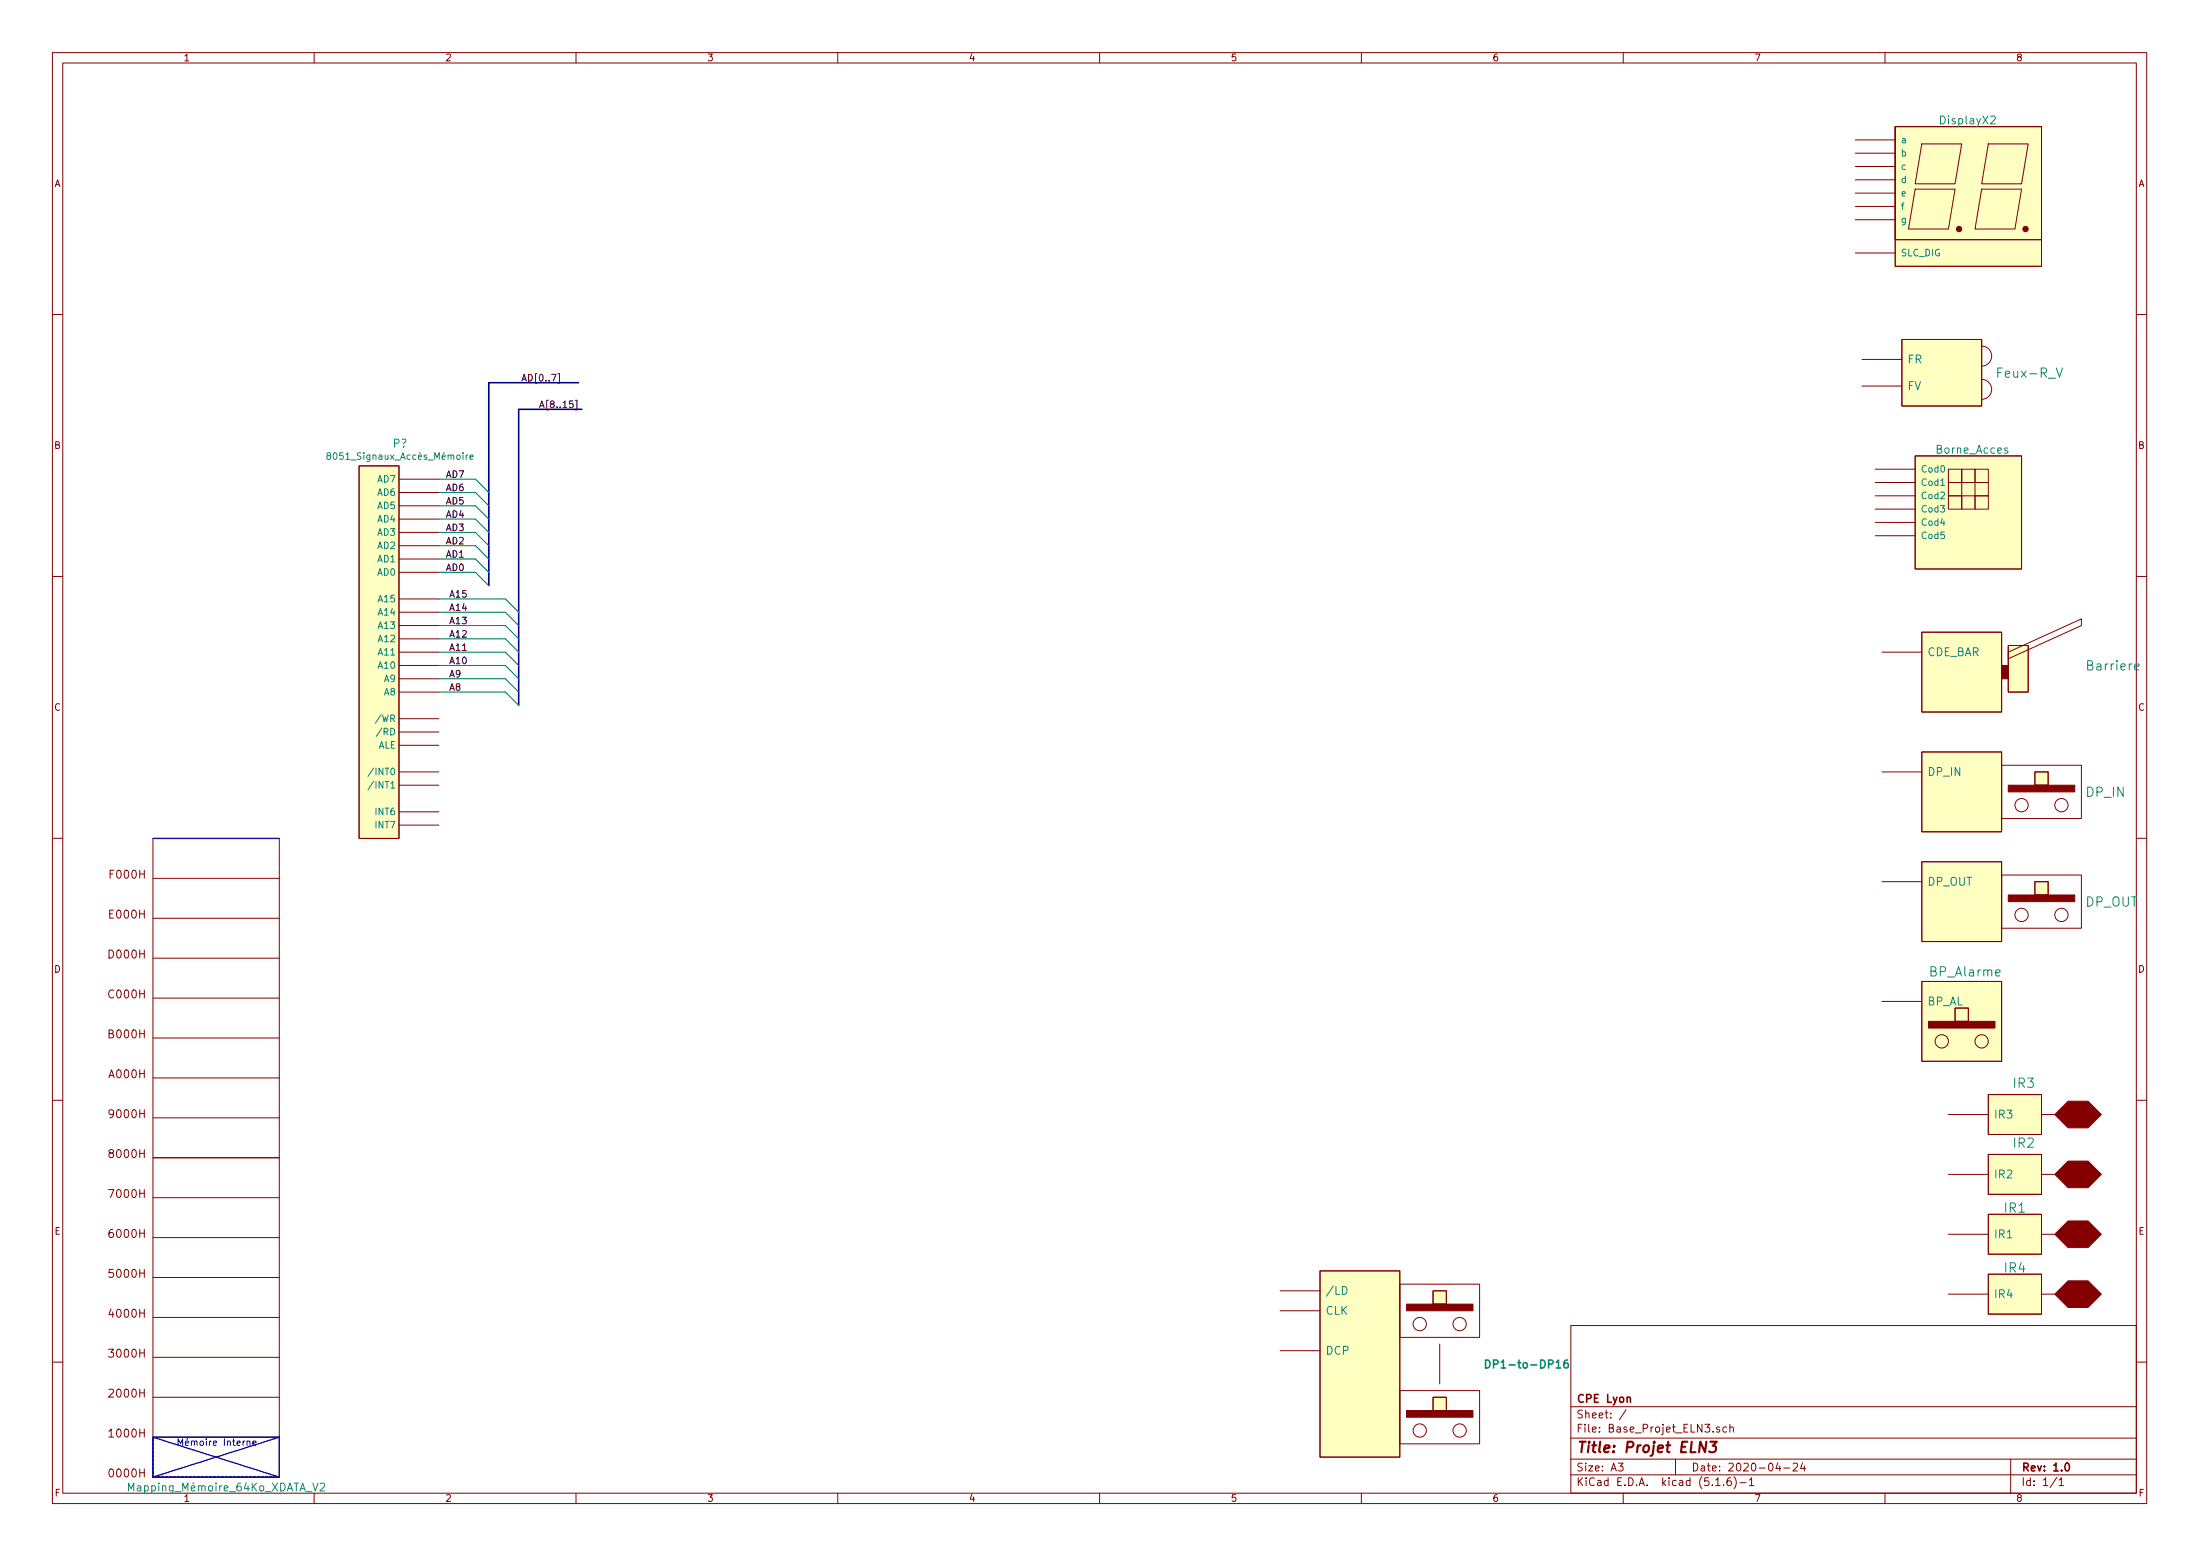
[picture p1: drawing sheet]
<svg xmlns="http://www.w3.org/2000/svg" width="420mm" height="297mm" viewBox="0 0 420 297" stroke-linecap="round" stroke-linejoin="round" font-family="sans-serif">
<g fill="none" stroke="#840000" stroke-width=".19">
<path d="M10 10h400v277h-400zM12 12h396v273.1h-396zM60 10v2M110 10v2M160 10v2M210 10v2M260 10v2M310 10v2M360 10v2M354.3 26.7h7.6M354.3 29.2h7.6M354.3 31.8h7.6"/>
<path d="M354.3 34.3h7.6M354.3 36.9h7.6M354.3 39.4h7.6M361.9 24.2h28v26.6h-28zM361.9 24.2h28v21.6h-28zM365.8 36.1h7.6l-1.3 7.6h-7.6zM367 27.5h7.6l-1.2 7.6h-7.6zM378.5 36.1h7.6l-1.3 7.6h-7.6zM379.7 27.5h7.6l-1.2 7.6h-7.6zM354.3 41.9h7.6M354.3 48.3h7.6M10 60h2"/>
<path d="M355.6 68.6h7.6M355.6 73.7h7.6M363.2 64.8h15.3v12.7h-15.3zM378.5 72.4a1.9 1.9 0 0 1 1.9 1.9 1.9 1.9 0 0 1-1.9 1.9M378.5 66.1a1.9 1.9 0 0 1 1.9 1.9 1.9 1.9 0 0 1-1.9 1.9M408 60h2M68.6 88.9h7.6v71.2h-7.6zM76.2 99.1h7.6M76.2 96.6h7.6M76.2 94h7.6M76.2 91.5h7.6M358.1 89.6h7.7"/>
<path d="M358.1 92.1h7.7M358.1 94.7h7.7M358.1 97.2h7.7M358.1 99.7h7.7M365.8 87h20.3v21.6h-20.3zM372.1 94.7h2.5v2.5h-2.5zM372.1 92.1h2.5v2.6h-2.5zM372.1 89.6h2.5v2.5h-2.5zM374.6 94.7h2.6v2.5h-2.6zM374.6 89.6h2.6v2.5h-2.6zM377.2 94.7h2.5v2.5h-2.5zM377.2 92.1h2.5v2.6h-2.5z"/>
<path d="M377.2 89.6h2.5v2.5h-2.5zM10 110h2M76.2 119.4h7.6M76.2 116.9h7.6M76.2 114.3h7.6M76.2 109.3h7.6M76.2 106.7h7.6M76.2 104.2h7.6M76.2 101.6h7.6M358.1 102.3h7.7M368.3 111.2h.1M408 110h2"/>
<path d="M76.2 132.1h7.6M76.2 129.6h7.6M76.2 127h7.6M76.2 124.5h7.6M76.2 122h7.6M76.2 139.7h7.6M76.2 137.2h7.6M359.4 124.5h7.6M367 120.7h15.3v15.2h-15.3zM383.5 123.2h3.8v8.9h-3.8zM383.5 124.5l14-6.4v1.3l-14 6.4zM76.2 147.4h7.6"/>
<path d="M76.2 149.9h7.6M76.2 142.3h7.6M76.2 155h7.6M76.2 157.5h7.6M359.4 147.4h7.6M367 143.5h15.3v15.3h-15.3zM382.3 146.1h15.2v10.1h-15.2zM388.6 147.4h2.6v2.5h-2.6zM10 160h2M29.2 160.1h24.1v60.9h-24.1zM29.2 175.3h24.1M29.2 167.7h24.1"/>
<path d="M359.4 168.3h7.6M367 164.5h15.3v15.2h-15.3zM382.3 167h15.2v10.2h-15.2zM388.6 168.3h2.6v2.6h-2.6zM408 160h2M29.2 190.5h24.1M29.2 182.9h24.1M29.2 198.2h24.1M359.4 191.2h7.6M367 187.4h15.3v15.2h-15.3zM373.4 192.4h2.5v2.6h-2.5zM10 210h2"/>
<path d="M29.2 205.8h24.1M29.2 213.4h24.1M372.1 212.8h7.6M379.7 209h10.2v7.6h-10.2zM389.9 212.8h2.5M408 210h2M29.2 221h24.1v61h-24.1zM29.2 236.3h24.1M29.2 228.6h24.1M372.1 235.6h7.6M372.1 224.2h7.6M379.7 231.8h10.2v7.6h-10.2z"/>
<path d="M379.7 220.4h10.2v7.6h-10.2zM389.9 235.6h2.5M389.9 224.2h2.5M29.2 259.1h24.1M29.2 251.5h24.1M29.2 243.9h24.1M244.5 246.4h7.6M244.5 250.2h7.6M244.5 257.8h7.6M252.1 242.6h15.2v35.6h-15.2zM267.3 245.1h15.3v10.2h-15.3zM273.7 246.4h2.5v2.6h-2.5z"/>
<path d="M275 256.6v7.6M300 253h108v32.1h-108zM372.1 247.1h7.6M379.7 243.2h10.2v7.7h-10.2zM389.9 247.1h2.5M10 260h2M29.2 274.4h24.1zM29.2 266.7h24.1M267.3 265.5h15.3v10.1h-15.3zM273.7 266.7h2.5v2.6h-2.5zM300 278.5h108M300 274.5h108"/>
<path d="M300 268.5h108M309 279.3h1l-.5 .6 .4 .1v.7l-.2 .1-.7-.1M310.5 269.1l-1.2 2M320 278.5v3M328.4 272.5a.37 .37 0 0 0-.6 .1l.1 .2 .5 .2v.1l-.2 .3-.4-.1M329.7 272.5l-.4-.1-.3 .3 .2 .6h.5M330.4 272.5h.1a.37 .37 0 0 1 .5 .1v.8M330.4 271.9v1.5M339.5 279.2l-.3 1.1h.9M339.9 279.8v1M342.5 279.5l.5-.2 .3 .2v.2l-.9 1.1h.9M344.2 279.2l-.3 1.1h.9"/>
<path d="M344.6 279.8v1M384 278.5v6.6M408 260h2M60 285.1v1.9M110 285.1v1.9M160 285.1v1.9M210 285.1v1.9M260 285.1v1.9M300 281.5h108M310 285.1v1.9M327.7 283.6h.8M329.2 283.5v.1"/>
<path d="M330.5 282.1a.59 .59 0 0 0-.7 .6l.1 .8 .5 .1 .2-.1 .1-.5-.2-.3h-.4l-.3 .3M331.2 281.9a1.71 1.71 0 0 1 0 2.3M332.3 283h1.2M334.1 282.5l.4-.4v1.5M334.1 283.6h.8M340.7 280.2h1.1M360 285.1v1.9M392.8 282l-1.3 2M393.2 282.5l.5-.4v1.5M393.2 283.6h.9"/>
<circle cx="386.1" cy="153.7" r="1.27"/>
<circle cx="393.7" cy="153.7" r="1.27"/>
<circle cx="386.1" cy="174.7" r="1.27"/>
<circle cx="393.7" cy="174.7" r="1.27"/>
<circle cx="370.8" cy="198.8" r="1.27"/>
<circle cx="378.5" cy="198.8" r="1.27"/>
<circle cx="271.1" cy="252.8" r="1.27"/>
<circle cx="278.8" cy="252.8" r="1.27"/>
<circle cx="271.1" cy="273.1" r="1.27"/>
<circle cx="278.8" cy="273.1" r="1.27"/>
</g>
<path d="M394.5 279.5l.2-.2a.81 .81 0 0 1 .6 .6 .81 .81 0 0 1-.3 .8l-.1 .1a.79 .79 0 0 1-.4-1.3z" fill="none" stroke="#840000" stroke-width=".3"/>
<path d="M325.9 275.2l-.3 2-.9-2-.2 2M326.6 275.2h1.3l-.8 .8h.3l.3 .2v.6l-.1 .2-.3 .2h-.6l-.3-.2" fill="none" stroke="#840000" stroke-width=".41"/>
<g fill="#ffffc2" stroke="#ffffc2" stroke-width=".19">
<path d="M68.6 88.9h7.6v71.2h-7.6z"/>
<path d="M367 120.7h15.3v15.2h-15.3z"/>
<path d="M383.5 123.2h3.8v8.9h-3.8z"/>
<path d="M363.2 64.8h15.3v12.7h-15.3z"/>
<path d="M252.1 242.6h15.2v35.6h-15.2z"/>
<path d="M273.7 246.4h2.5v2.6h-2.5z"/>
<path d="M273.7 266.7h2.5v2.6h-2.5z"/>
<path d="M379.7 243.2h10.2v7.7h-10.2z"/>
<path d="M379.7 209h10.2v7.6h-10.2z"/>
<path d="M379.7 231.8h10.2v7.6h-10.2z"/>
<path d="M367 164.5h15.3v15.2h-15.3z"/>
<path d="M388.6 168.3h2.6v2.6h-2.6z"/>
<path d="M367 143.5h15.3v15.3h-15.3z"/>
<path d="M388.6 147.4h2.6v2.5h-2.6z"/>
<path d="M367 187.4h15.3v15.2h-15.3z"/>
<path d="M373.4 192.4h2.5v2.6h-2.5z"/>
<path d="M365.8 87h20.3v21.6h-20.3z"/>
<path d="M361.9 24.2h28v26.6h-28z"/>
<path d="M361.9 24.2h28v21.6h-28z"/>
<path d="M379.7 220.4h10.2v7.6h-10.2z"/>
</g>
<g fill="none" stroke="#008484" stroke-width=".19">
<path d="M380.2 22.3l.6-.2 .2 .2 .1 .3-1 1.1h1M392.7 70.2l.6 1.8 .6-1.8M62.7 87l-.2-.1v-.4l.4-.1 .2 .1v.4l-.6 .1-.1 .2v.3l.3 .2h.2l.2-.2v-.4l-.2-.1M89 86.9v.8M89.4 86.9l-.4 .2M89.8 87.3l.6-.1-.1-.3h-.4l-.1 .1v.6h.5M370.7 92.7h.7M383.4 85.6a.37 .37 0 0 0-.6 .1l.1 .2 .6 .3-.2 .3-.5-.1M72.9 139l-1 1.6M407.7 127.3l.8-.2-.1-.3-.5-.1-.2 .3 .1 .8h.6M71.4 146.6l-1.1 1.6M71.4 149.1l-1.1 1.7"/>
<path d="M256.4 245.6a.77 .77 0 0 1 .9 .7 .77 .77 0 0 1-.9 .8zM59.7 283.1l.5 1.5 .5-1.5M61.2 283.3l.5-.2 .3 .2v.3l-.9 1h.9"/>
</g>
<g fill="#840000" stroke="#840000" stroke-width=".19">
<path d="M382.3 127h1.2v2.6h-1.2z"/>
<path d="M268.6 249h12.7v1.2h-12.7z"/>
<path d="M268.6 269.3h12.7v1.2h-12.7z"/>
<path d="M395 244.5h3.8l2.5 2.6-2.5 2.5h-3.8l-2.6-2.5z"/>
<path d="M395 210.2h3.8l2.5 2.6-2.5 2.5h-3.8l-2.6-2.5z"/>
<path d="M395 233.1h3.8l2.5 2.5-2.5 2.6h-3.8l-2.6-2.6z"/>
<path d="M383.5 170.9h12.7v1.2h-12.7z"/>
<path d="M383.5 149.9h12.7v1.3h-12.7z"/>
<path d="M368.3 195h12.7v1.3h-12.7z"/>
<path d="M395 221.7h3.8l2.5 2.5-2.5 2.5h-3.8l-2.6-2.5z"/>
<circle cx="374.1" cy="43.7" r=".51"/>
<circle cx="386.8" cy="43.7" r=".51"/>
</g>
<path d="M283.7 259.6a.77 .77 0 0 1 .9 .8 .77 .77 0 0 1-.9 .7zM299.4 259.6l-.4 .1a.98 .98 0 0 0 0 1.4l.5-.1v-.7l-.5-.1-.3 .3" fill="none" stroke="#008484" stroke-width=".3"/>
<path d="M29.2 274.4h24.1M53.3 274.4v7.6M29.2 282v-7.6M53.3 282h-24.1" fill="none" stroke="#00f" stroke-width=".19" stroke-dasharray=".4 .4"/>
<path d="M29.2 160.1h24.1M29.2 274.4v7.6M29.2 274.4h24.1M29.2 274.4l24.1 7.6M53.3 274.4v7.6M53.3 274.4l-24.1 7.6M29.2 282h24.1" fill="none" stroke="#00f" stroke-width=".25"/>
<path d="M110.5 73.1h-17.2v38.7M111.1 78.1h-12v56.6" fill="none" stroke="#000084" stroke-width=".3"/>
<g fill="none" stroke="#008400" stroke-width=".19">
<path d="M83.8 91.5h7l2.5 2.5M83.8 94h7l2.5 2.6M83.8 96.6h7l2.5 2.5M83.8 99.1h7l2.5 2.5M83.8 109.3h7l2.5 2.5M83.8 101.6h7l2.5 2.6M83.8 104.2h7l2.5 2.5M83.8 106.7h7l2.5 2.6M83.8 119.4h12.7l2.6 2.6M83.8 116.9h12.7l2.6 2.5M83.8 114.3h12.7l2.6 2.6M83.8 132.1h12.7l2.6 2.6"/>
<path d="M83.8 129.6h12.7l2.6 2.5M83.8 127h12.7l2.6 2.6M83.8 124.5h12.7l2.6 2.5M83.8 122h12.7l2.6 2.5"/>
</g>
<path d="M99.7 72.7l.4-1.2 .4 1.2M99.8 72.4h.6M109.9 76.4h.3v1.8h-.3" fill="none" stroke="#000" stroke-width=".19"/>
<path d="M47.2 275.2l.5-.1 .1 .8M47.2 275.1v.8M48.3 275.5l.6-.1-.1-.3h-.3l-.2 .2 .1 .6h.4" fill="none" stroke="#00f" stroke-width=".19"/>
<text font-size="2.8" fill="#840000" x="301" y="277.3">Title: Projet ELN3</text>
<g font-size="2.5" fill="#008484">
<text x="381.9" y="72.1">Feux-R_V</text>
<text x="398.8" y="128">Barriere</text>
<text x="398.5" y="152.1">DP_IN</text>
<text x="398.3" y="173.1">DP_OUT</text>
<text x="368.8" y="186.4">BP_Alarme</text>
<text x="384.6" y="207.7">IR3</text>
<text x="384.6" y="219.1">IR2</text>
<text x="382.9" y="231.5">IR1</text>
<text x="382.9" y="242.9">IR4</text>
</g>
<g font-size="2.1" fill="#008484">
<text x="370.8" y="23.7">DisplayX2</text>
<text x="364.2" y="69.4">FR</text>
<text x="364.2" y="74.5">FV</text>
<text x="75.1" y="85.4">P?</text>
<text x="369.9" y="86.6">Borne_Acces</text>
<text x="368" y="125.3">CDE_BAR</text>
<text x="368" y="148.1">DP_IN</text>
<text x="368" y="169.1">DP_OUT</text>
<text x="368" y="191.9">BP_AL</text>
<text x="380.7" y="213.5">IR3</text>
<text x="380.7" y="225">IR2</text>
<text x="380.7" y="236.4">IR1</text>
<text x="253.1" y="247.2">/LD</text>
<text x="253.1" y="251">CLK</text>
<text x="380.7" y="247.8">IR4</text>
<text x="253.1" y="258.6">DCP</text>
<text x="285.2" y="261.2">DP1-to-DP16</text>
<text x="24.9" y="284.7">Mapping_Mémoire_64Ko_XDATA_V2</text>
</g>
<g font-size="2.1" fill="#840000">
<text x="21.1" y="167.7">F000H</text>
<text x="21" y="175.3">E000H</text>
<text x="20.9" y="183">D000H</text>
<text x="20.9" y="190.6">C000H</text>
<text x="20.9" y="198.2">B000H</text>
<text x="21" y="205.8">A000H</text>
<text x="21.1" y="213.4">9000H</text>
<text x="21.1" y="221.1">8000H</text>
<text x="21.1" y="228.7">7000H</text>
<text x="21.1" y="236.3">6000H</text>
<text x="21.1" y="243.9">5000H</text>
<text x="21.1" y="251.5">4000H</text>
<text x="21.1" y="259.2">3000H</text>
<text x="21.1" y="266.8">2000H</text>
<text x="301" y="267.8">CPE Lyon</text>
<text x="21.1" y="274.4">1000H</text>
<text x="301" y="273.5">File: Base_Projet_ELN3.sch</text>
<text x="301" y="270.8">Sheet: /</text>
<text x="301" y="280.9">Size: A3</text>
<text x="323" y="280.9">Date: 2020-04-24</text>
<text x="386" y="280.9">Rev: 1.0</text>
<text x="21.1" y="282">0000H</text>
<text x="301" y="283.7">KiCad E.D.A. kicad (5.1.6)-1</text>
<text x="386" y="283.7">Id: 1/1</text>
</g>
<g font-size="1.8" fill="#840000">
<text x="35" y="11.7">1</text>
<text x="85" y="11.7">2</text>
<text x="135" y="11.7">3</text>
<text x="185" y="11.7">4</text>
<text x="235" y="11.7">5</text>
<text x="285" y="11.7">6</text>
<text x="335" y="11.7">7</text>
<text x="385" y="11.7">8</text>
<text x="10.4" y="35.7">A</text>
<text x="408.4" y="35.7">A</text>
<text x="10.4" y="85.7">B</text>
<text x="408.4" y="85.7">B</text>
<text x="10.4" y="135.7">C</text>
<text x="408.4" y="135.7">C</text>
<text x="10.4" y="185.7">D</text>
<text x="408.4" y="185.7">D</text>
<text x="10.4" y="235.7">E</text>
<text x="408.4" y="235.7">E</text>
<text x="10.5" y="285.7">F</text>
<text x="35" y="286.7">1</text>
<text x="85" y="286.7">2</text>
<text x="135" y="286.7">3</text>
<text x="185" y="286.7">4</text>
<text x="235" y="286.7">5</text>
<text x="285" y="286.7">6</text>
<text x="335" y="286.7">7</text>
<text x="385" y="286.7">8</text>
<text x="408.5" y="285.7">F</text>
</g>
<g font-size="1.8" fill="#008484">
<text x="363" y="27.3">a</text>
<text x="363" y="29.9">b</text>
<text x="363" y="32.4">c</text>
<text x="363" y="35">d</text>
<text x="363" y="37.5">e</text>
<text x="363" y="40">f</text>
<text x="363" y="42.6">g</text>
<text x="363" y="48.9">SLC_DIG</text>
<text x="63.3" y="87.8">8051_Signaux_Accès_Mémoire</text>
<text x="72.2" y="94.7">AD6</text>
<text x="72.2" y="92.1">AD7</text>
<text x="366.8" y="90.2">Cod0</text>
<text x="366.8" y="92.7">Cod1</text>
<text x="366.8" y="95.3">Cod2</text>
<text x="72.2" y="99.7">AD4</text>
<text x="72.2" y="97.2">AD5</text>
<text x="366.8" y="97.8">Cod3</text>
<text x="366.8" y="100.4">Cod4</text>
<text x="72.2" y="107.4">AD1</text>
<text x="72.2" y="104.8">AD2</text>
<text x="72.2" y="102.3">AD3</text>
<text x="366.8" y="102.9">Cod5</text>
<text x="72.2" y="109.9">AD0</text>
<text x="72.4" y="117.5">A14</text>
<text x="72.4" y="115">A15</text>
<text x="72.4" y="125.1">A11</text>
<text x="72.4" y="122.6">A12</text>
<text x="72.4" y="120.1">A13</text>
<text x="72.4" y="127.7">A10</text>
<text x="73.4" y="130.2">A9</text>
<text x="72.3" y="137.8">/WR</text>
<text x="73.4" y="132.8">A8</text>
<text x="72.2" y="142.9">ALE</text>
<text x="72.6" y="140.4">/RD</text>
<text x="71.4" y="148">/INT0</text>
<text x="71.4" y="150.5">/INT1</text>
<text x="71.9" y="155.6">INT6</text>
<text x="71.9" y="158.2">INT7</text>
</g>
<g font-size="1.8">
<text x="100.6" y="72.8">AD[0..7]</text>
<text x="102.9" y="77.9">A[8..15]</text>
<text x="85.1" y="93.8">AD6</text>
<text x="85.1" y="91.2">AD7</text>
<text x="85.1" y="96.3">AD5</text>
<text x="85.1" y="98.8">AD4</text>
<text x="85.1" y="101.4">AD3</text>
<text x="85.1" y="103.9">AD2</text>
<text x="85.1" y="106.5">AD1</text>
<text x="85.1" y="109">AD0</text>
<text x="85.7" y="114.1">A15</text>
<text x="85.7" y="116.6">A14</text>
<text x="85.7" y="119.2">A13</text>
<text x="85.7" y="121.7">A12</text>
<text x="85.7" y="124.2">A11</text>
<text x="85.7" y="126.8">A10</text>
<text x="85.7" y="129.3">A9</text>
<text x="85.7" y="131.9">A8</text>
</g>
<text font-size="1.8" fill="#00f" x="33.7" y="276">Mémoire Interne</text>
</svg>
